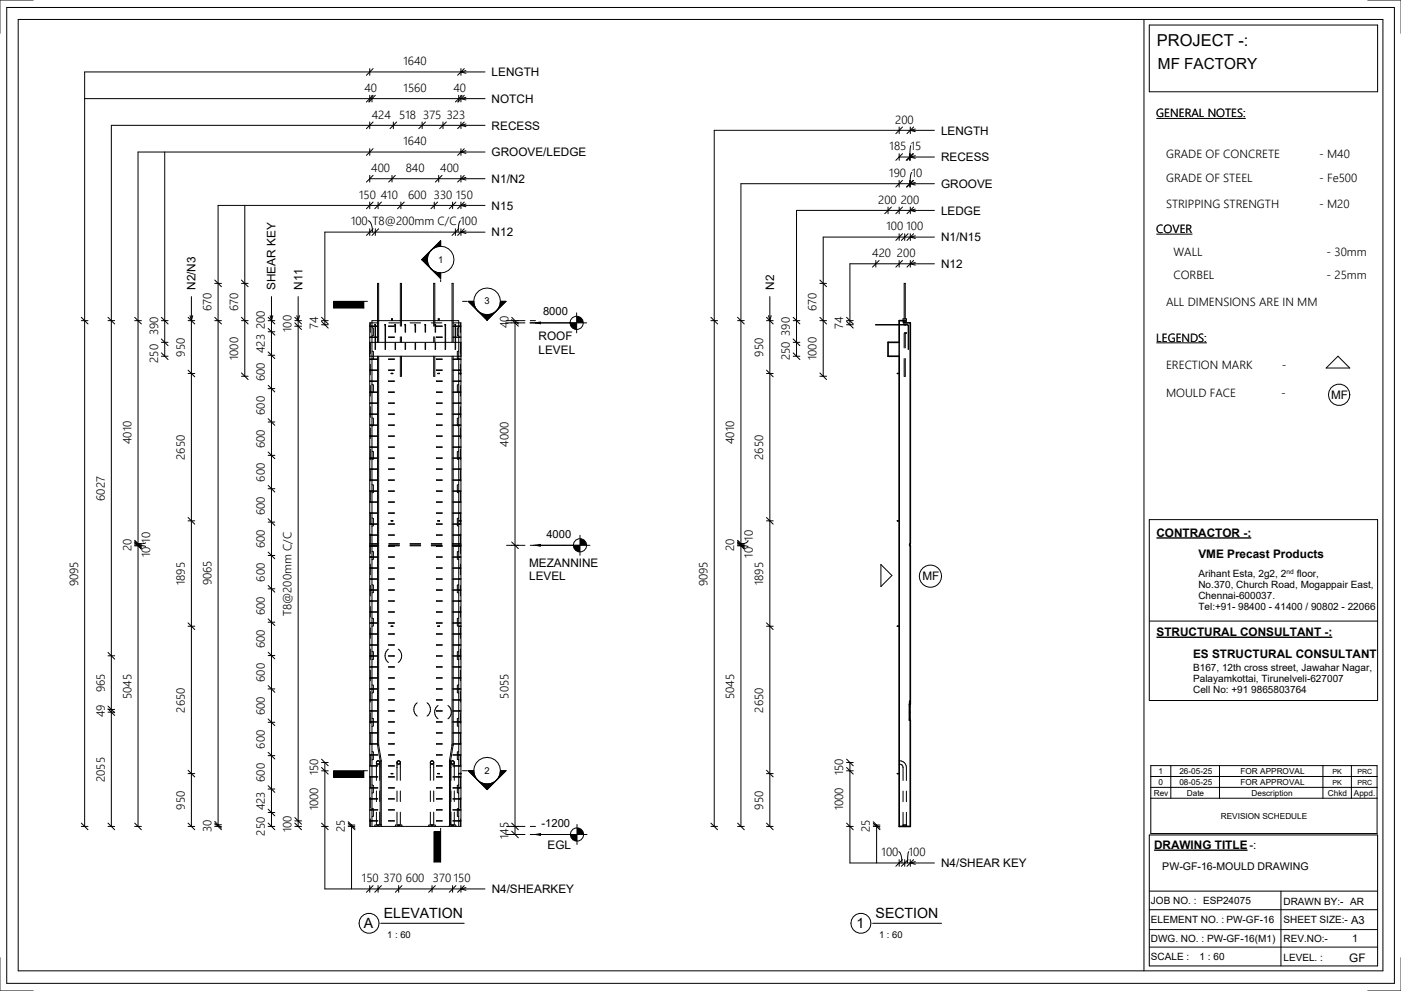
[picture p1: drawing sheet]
<svg xmlns="http://www.w3.org/2000/svg" width="420mm" height="297mm" viewBox="0 0 420 297" stroke-linecap="round" stroke-linejoin="round" font-family="sans-serif">
<g fill="#000">
<path d="M126.5 77.8l2.8-2.8-1 1.8-.2 1zM126.5 77.8h1.6l.2 1.1 1 1.8zM132.1 72.2v1.6l-2 .6-.8 .6zM129.3 80.7l.8 .6 2 .5v1.7zM160.5 96.8l1.5-.3v.6zM170.9 96.8h2v2a2 2 0 0 1-2-2zM172.9 94.8a2 2 0 0 1 2 2h-2zM100.1 231.1h9v2h-9zM140.4 231.1h1.6l.6 2 .6 .8zM146 235.1l2.1-.6 .8-.6-2.9 2.8zM143.2 233.9l1.8 1 1 .2v1.6zM150.1 231.1h1.6l-2.8 2.8 .6-.8z"/>
<path d="M130.1 249.4h2v9h-2z"/>
</g>
<g fill="none" stroke="#000" stroke-width=".3">
<path d="M110.9 20.6v2M110.9 28.6v2M110.9 36.6v2M111.5 28.6v2M111.9 28.6l-2 2M111.9 36.6l-2 2M111.9 20.6l-2 2M112.5 28.6l-2 2M117.9 36.6v2M118.9 36.6l-2 2M126.6 36.6v2M127.6 36.6l-2 2"/>
<path d="M132.8 36.6v2M133.8 36.6l-2 2M137.5 28.6v2M138.2 20.6v2M138.2 28.6v2M138.2 36.6v2M138.5 28.6l-2 2M139.2 28.6l-2 2M139.2 36.6l-2 2M139.2 20.6l-2 2M139.7 21.2l-1.5 .4 1.5 .4M139.7 29.2l-1.5 .4 1.5 .4"/>
<path d="M139.7 37.2l-1.5 .4 1.5 .4M145.4 21.6h-120v226.2M145.4 37.6h-112v210.2M145.4 29.6h-120M269.6 39.1h-55.4v57M49.4 45.6v61.2M110.9 44.6v2M110.9 52.6v2M111.9 52.6l-2 2M111.9 44.6l-2 2M117.5 52.6v2M118.5 52.6l-2 2"/>
<path d="M131.5 52.6v2M132.5 52.6l-2 2M138.2 44.6v2M138.2 52.6v2M139.2 52.6l-2 2M139.2 44.6l-2 2M139.7 45.2l-1.5 .4 1.5 .4M139.7 53.2l-1.5 .4 1.5 .4M145.4 45.6h-104v202.2M145.4 53.6h-34.5M269.6 55.1h-47.4v41M73.4 61.6v51.2"/>
<path d="M110.4 66.2a3.3 3.3 0 0 1 1.3 3.4M110.9 60.6v2M110.9 68.6v2M111.9 68.6l-2 2M111.9 60.6l-2 2M112.5 68.6v2M113.4 60.6v2M113.5 68.6l-2 2M114.4 60.6l-2 2M120.2 60.6v2M121.2 60.6l-2 2M126.5 77.8l5.6 5.7v-1.7"/>
<path d="M126.5 77.8h1.6M128.1 77.8a4 4 0 0 0 4 4M130.2 60.6v2M131.2 60.6l-2 2M132.1 73.8a4 4 0 0 1 4 4 4 4 0 0 1-4 4M132.1 73.8a4 4 0 0 0-4 4 4 4 0 0 0 4 4M132.1 73.8a4 4 0 0 0-4 4M132.1 73.8v-1.6l-5.6 5.6M135.7 60.6v2M136.5 68.6v2M136.7 60.6l-2 2M137.5 68.6l-2 2"/>
<path d="M138.1 66.2l-.5 1-.2 2.4M138.2 60.6v2M138.2 68.6v2M139.2 68.6l-2 2M139.2 60.6l-2 2M139.7 61.2l-1.5 .4 1.5 .4M139.7 69.2l-1.5 .4 1.5 .4M145.4 61.6h-80v186.2M145.4 69.6h-48v27.8M262.6 79.1h-7.8v17M266.3 63.1h-27.5v33M269.6 71.1h-22.8v13.9"/>
<path d="M24.4 96.1h2M24.4 95.1l2 2M32.4 96.1h2M32.4 95.1l2 2M40.4 96.1h2M40.4 95.1l2 2M48.4 96.1h2M48.4 95.1l2 2M56.4 96.1h2M56.4 95.1l2 2M57 94.6l.4 1.5 .4-1.5M57.4 88.9v158.9"/>
<path d="M64.4 96.1h2M64.4 85h2M64.4 84l2 2M64.4 95.1l2 2M72.4 96.1h2M72.4 85h2M72.4 84l2 2M72.4 95.1l2 2M80.4 96.1h2M80.4 95.1l2 2M80.4 98.5l2 2M80.4 99.5h2"/>
<path d="M81 94.6l.4 1.5 .4-1.5M81.4 88.9v158.9M88.4 96.1h2M88.4 95.1l2 2M88.4 96.8l2 2M88.4 97.8h2M89 94.6l.4 1.5 .4-1.5M89.4 88.9v158.9M96.4 96.1h2M96.4 95.1l2 2M96.4 96.4l2 2M96.4 97.4h2"/>
<path d="M111 96.8v2.9M111.5 98.2l.5 .2v2.1l-.5 .2M112.5 97.4v.3M112.5 97.9v3.1M112.5 97.3v.1M112.5 97.3h.1M112.6 97.4h.1M112.6 97.3h.1M112.6 97.3v.1M112.6 97.4v.3M112.6 97.9v3.1M113.2 97.7v-12.7h.3v12.7"/>
<path d="M113.2 97.9v3.1M113.3 97.7l-2.4 .1 2.4 .1M113.4 96.8h-2.5v151h27.3v-151h-2.5M113.5 97.9v3.1M115.6 97.4h.1M115.5 97.4v.3M115.5 97.9v3.1M115.5 97.3v.1M115.5 97.3h.1M115.6 97.3h.1M115.6 97.3v.1M115.6 97.4v.3"/>
<path d="M115.6 97.9v3.1M116.5 97.7h1.7l-1.7 .2M116.6 96.8h3.2M117.4 96.1v-.5h.3v.5M117.4 95.7h.3M118.5 97.4v2.2M118.5 97.3v.1M118.5 97.3h.1M118.6 97.4h.1M118.6 97.3h.1M118.6 97.3v.1M118.6 97.4v2.2"/>
<path d="M120 97.8v-12.8h.4v12.8M121.5 97.3v2.3M121.5 97.3h.1M121.6 97.4h.1M121.6 97.3h.1M121.6 97.3v.1M121.6 97.4v2.2M122.9 96.8h3.2M124.6 97.4h.1M124.5 97.4v2.2M124.5 97.3v.1M124.5 97.3h.1"/>
<path d="M124.6 97.3h.1M124.6 97.3v.1M124.6 97.4v2.2M127.5 97.4v2.2M127.5 97.3v.1M127.5 97.3h.1M127.6 97.4h.1M127.6 97.3h.1M127.6 97.3v.1M127.6 97.4v2.2M129.3 96.8h3.2M130 97.8v-12.8h.4v12.8"/>
<path d="M130.6 97.4h.1M130.5 97.4v2.2M130.5 97.3v.1M130.5 97.3h.1M130.6 97.3h.1M130.6 97.3v.1M130.6 97.4v2.2M131.4 95.7h.3M131.4 96.1v-.5h.3v.5M132.1 83.8v.6M132.6 97.7h-1.7l1.7 .2M133.5 97.4v.3"/>
<path d="M133.5 97.9v3.1M133.5 97.3v.1M133.5 97.3h.1M133.6 97.4h.1M133.6 97.3h.1M133.6 97.3v.1M133.6 97.4v.3M133.6 97.9v3.1M135.5 97.7v-12.7h.4v12.7M135.5 97.9v3.1M135.8 97.7l2.4 .1-2.4 .1M135.9 97.9v3.1"/>
<path d="M136.6 97.4h.1M136.5 97.4v.3M136.5 97.9v3.1M136.5 97.3v.1M136.5 97.3h.1M136.6 97.3h.1M136.6 97.3v.1M136.6 97.4v.3M136.6 97.9v3.1M137.5 98.2l-.4 .2v2.1l.4 .2M138 96.8v2.9M151.9 96.8h5.5"/>
<path d="M151.9 96.1h5.5M153.4 95.1l2 2M153.4 95.8l2 2M154.4 96.1v154.1M158.9 96.8h17M159 96.1h1.5M160.5 96.8l1.5-.3v.6zM172.9 93.8v6M262.6 97.3h9.6l.2 .4v7l-.2-7.2zM270.8 96.1v-.5h.9l.1 1.2M271.1 96.2l.2 .2 .2-.2M271.1 96.1l.2-.2 .2 .2"/>
<path d="M271.1 96.1v.1M271.1 95.6v-10.6h.3v10.6M271.1 96v.3M271.1 97.2v.1M271.1 97.4v.2M271.1 99.9v4.4M271.3 99.7h.5v.2h-.5zM271.4 96v.3M271.4 97.2v.1M271.4 97.4v.2M271.4 99.9v4.4M271.5 96.1v.1"/>
<path d="M48.4 102.6h2M48.4 106.8h2M48.4 101.6l2 2M48.4 105.8l2 2M56.4 112h2M56.4 111l2 2M72.4 112.8h2M72.4 111.8l2 2M80.4 105.5l2 2M80.4 106.5h2M80.4 115.5l2 2M80.4 116.5h2"/>
<path d="M110.9 102.6h27.3M110.9 106.8h27.3M111 102.8v3.2M111 109.2v3.2M111 115.6v3.2M111.5 105.3l.5 .1v2.2l-.5 .2M111.5 115.3l.5 .1v2.2l-.5 .2M112.5 104.5v.2l.1-.2M112.5 101.2v3.1M112.6 101.2v3.1M113.2 101.2v1.4M113.2 106.8v.8"/>
<path d="M113.2 107.7v3.2M113.2 111v3.2M113.2 114.3v3.2M113.2 117.6v3.2M113.3 101l-2.4 .1 2.4 .1M113.3 107.6l-2.4 .1h2.4M113.3 110.9l-2.4 .1h2.4M113.3 114.2l-2.4 .1h2.4M113.3 117.5l-2.4 .1h2.4M113.5 101.2v1.4M113.5 106.8v.8M113.5 107.7v3.2"/>
<path d="M113.5 111v3.2M113.5 114.3v3.2M113.5 117.6v3.2M115.5 104.5v.2l.1-.2M115.5 101.2v3.1M115.6 101.2v3.1M116.5 101h1.7l-1.7 .2M116.5 107.6h1.7l-1.7 .1M116.5 110.9h1.7l-1.7 .1M116.5 114.2h1.7l-1.7 .1M116.5 117.5h1.7l-1.7 .1M117.3 111.9h.5z"/>
<path d="M118.5 102.8v1.9l.1-1.9M120 101v1.6M120 106.8v6h.4v-6M120.4 101v1.6M121.5 102.8v1.9l.1-1.9M124.5 102.8v1.9l.1-1.9M127.5 102.8v1.9l.1-1.9M130 101v1.6M130 106.8v6h.4v-6M130.4 101v1.6M130.5 102.8v1.9l.1-1.9M131.3 111.9h.5z"/>
<path d="M131.3 111.9v.1M132.6 101h-1.7l1.7 .2M132.6 107.6h-1.7l1.7 .1M132.6 110.9h-1.7l1.7 .1M132.6 114.2h-1.7l1.7 .1M132.6 117.5h-1.7l1.7 .1M133.5 104.5v.2l.1-.2M133.5 101.2v3.1M133.6 101.2v3.1M135.5 101.2v1.4M135.5 106.8v.8M135.5 107.7v3.2"/>
<path d="M135.5 111v.9M135.5 112v2.2M135.5 114.3v3.2M135.5 117.6v3.2M135.8 101l2.4 .1-2.4 .1M135.8 107.6l2.4 .1h-2.4M135.8 110.9l2.4 .1h-2.4M135.8 114.2l2.4 .1h-2.4M135.8 117.5l2.4 .1h-2.4M135.9 101.2v1.4M135.9 106.8v.8M135.9 107.7v3.2"/>
<path d="M135.9 111v.9M135.9 112v2.2M135.9 114.3v3.2M135.9 117.6v3.2M136.5 104.5v.2l.1-.2M136.5 101.2v3.1M136.6 101.2v3.1M137.5 105.3l-.4 .1v2.2l.4 .2M137.5 115.3l-.4 .1v2.2l.4 .2M137.5 112h.7M137.5 111.9h.7M138 102.8v3.2"/>
<path d="M138 109.2v3.2M138 115.6v3.2M138.1 111.9v.1M269.1 111.9v.1M269.6 102.6v4.2M269.6 111.9h-.6l.6 .1M271.1 112v.8h.3v-.7M271.1 107.5v4.4M271.4 107.5v4.3M271.4 111.9v.1M401.2 106.8l3.5 3.5h-7.1zM80.4 125.5l2 2"/>
<path d="M80.4 126.5h2M80.4 135.5l2 2M80.4 136.5h2M111 121.9v3.2M111 128.3v3.2M111 134.7v3.1M111.5 125.3l.5 .1v2.2l-.5 .2M111.5 135.3l.5 .1v2.2l-.5 .2M113.2 120.9v3.2M113.2 124.2v3.2M113.2 127.5v3.2M113.2 130.8v3.2"/>
<path d="M113.2 134.1v3.2M113.2 137.4v3.2M113.3 120.8l-2.4 .1h2.4M113.3 124.1l-2.4 .1h2.4M113.3 127.4l-2.4 .1h2.4M113.3 130.7h-2.4l2.4 .1M113.3 134h-2.4l2.4 .1M113.3 137.3h-2.4l2.4 .1M113.5 120.9v3.2M113.5 124.2v3.2M113.5 127.5v3.2M113.5 130.8v3.2"/>
<path d="M113.5 134.1v3.2M113.5 137.4v3.2M116.5 120.8h1.7l-1.7 .1M116.5 124.1h1.7l-1.7 .1M116.5 127.4h1.7l-1.7 .1M116.5 130.7h1.7l-1.7 .1M116.5 134h1.7l-1.7 .1M116.5 137.3h1.7l-1.7 .1M132.6 120.8h-1.7l1.7 .1M132.6 124.1h-1.7l1.7 .1M132.6 127.4h-1.7l1.7 .1M132.6 130.7h-1.7l1.7 .1"/>
<path d="M132.6 134h-1.7l1.7 .1M132.6 137.3h-1.7l1.7 .1M135.5 120.9v3.2M135.5 124.2v3.2M135.5 127.5v3.2M135.5 130.8v3.2M135.5 134.1v3.2M135.5 137.4v3.2M135.8 120.8l2.4 .1h-2.4M135.8 124.1l2.4 .1h-2.4M135.8 127.4l2.4 .1h-2.4M135.8 130.7h2.4l-2.4 .1"/>
<path d="M135.8 134h2.4l-2.4 .1M135.8 137.3h2.4l-2.4 .1M135.9 120.9v3.2M135.9 124.2v3.2M135.9 127.5v3.2M135.9 130.8v3.2M135.9 134.1v3.2M135.9 137.4v3.2M137.5 125.3l-.4 .1v2.2l.4 .2M137.5 135.3l-.4 .1v2.2l.4 .2M138 121.9v3.2M138 128.3v3.2"/>
<path d="M138 134.7v3.1M56.4 155.1l2 2M56.4 156.1h2M80.4 145.5l2 2M80.4 146.5h2M80.4 155.5l2 2M80.4 156.5h2M111 141v3.2M111 147.4v3.2M111 153.7v3.2M111.5 145.3l.5 .1v2.2l-.5 .2M111.5 155.3l.5 .1v2.2l-.5 .2"/>
<path d="M113.2 140.7v3.2M113.2 144v3.2M113.2 147.3v3.2M113.2 150.6v3.2M113.2 153.9v3.1M113.2 157.2v3.1M113.3 140.6h-2.4l2.4 .1M113.3 143.9h-2.4l2.4 .1M113.3 147.2h-2.4l2.4 .1M113.3 150.5h-2.4l2.4 .1M113.3 153.8h-2.4l2.4 .1M113.3 157l-2.4 .1 2.4 .1"/>
<path d="M113.5 140.7v3.2M113.5 144v3.2M113.5 147.3v3.2M113.5 150.6v3.2M113.5 153.9v3.1M113.5 157.2v3.1M116.5 140.6h1.7l-1.7 .1M116.5 143.9h1.7l-1.7 .1M116.5 147.2h1.7l-1.7 .1M116.5 150.5h1.7l-1.7 .1M116.5 153.8h1.7l-1.7 .1M116.5 157h1.7l-1.7 .2"/>
<path d="M117.3 156.1l.5 .1zM131.3 156.1l.5 .1zM131.3 156.1v.1M132.6 140.6h-1.7l1.7 .1M132.6 143.9h-1.7l1.7 .1M132.6 147.2h-1.7l1.7 .1M132.6 150.5h-1.7l1.7 .1M132.6 153.8h-1.7l1.7 .1M132.6 157h-1.7l1.7 .2M135.5 140.7v3.2M135.5 144v3.2M135.5 147.3v3.2"/>
<path d="M135.5 150.6v3.2M135.5 153.9v2.2M135.5 156.2v.8M135.5 157.2v3.1M135.8 140.6h2.4l-2.4 .1M135.8 143.9h2.4l-2.4 .1M135.8 147.2h2.4l-2.4 .1M135.8 150.5h2.4l-2.4 .1M135.8 153.8h2.4l-2.4 .1M135.8 157l2.4 .1-2.4 .1M135.9 140.7v3.2M135.9 144v3.2"/>
<path d="M135.9 147.3v3.2M135.9 150.6v3.2M135.9 153.9v2.2M135.9 156.2v.8M135.9 157.2v3.1M137.5 145.3l-.4 .1v2.2l.4 .2M137.5 155.3l-.4 .1v2.2l.4 .2M137.5 156.2h.7M137.5 156.1h.7M138 141v3.2M138 147.4v3.2M138 153.7v3.2"/>
<path d="M138.1 156.1v.1M269.1 156.1v.1M269.6 156.1h-.6l.6 .1M40.4 163.6h2M40.4 163h2M40.4 163.1h2M40.4 163.5h2M40.4 162l2 2M40.4 162.1l2 2M40.4 162.5l2 2M40.4 162.6l2 2M41.4 163.6l2.2 .2"/>
<path d="M43.6 162.7l-2.2 .4M80.4 165.5l2 2M80.4 166.5h2M80.4 175.5l2 2M80.4 176.5h2M111 160.1v2.9M111 163.6v2.3M111 169.1v3.2M111 175.5v3.2M111 163.6h2.4M111 163h2.4M111 163l-.1 .1h2.5"/>
<path d="M111.3 163.6l-.4 .1 2.4 .1M111.5 165.3l.5 .1v2.2l-.5 .2M111.5 175.3l.5 .1v2.2l-.5 .2M113.2 160.5v3.1M113.2 163.8v3.1M113.2 167.1v3.1M113.2 170.4v3.1M113.2 173.7v3.1M113.2 177v3.1M113.3 160.3l-2.4 .1 2.4 .1M113.3 166.9l-2.4 .1 2.4 .1M113.3 170.2l-2.4 .1 2.4 .1"/>
<path d="M113.3 173.5l-2.4 .1 2.4 .1M113.3 176.8l-2.4 .1 2.4 .1M113.4 163.5h-2.5l.1 .1M113.5 160.5v3.1M113.5 163.8v3.1M113.5 167.1v3.1M113.5 170.4v3.1M113.5 173.7v3.1M113.5 177v3.1M116.5 163.6h3.3M116.5 160.3h1.7l-1.7 .2M116.5 166.9h1.7l-1.7 .2"/>
<path d="M116.5 170.2h1.7l-1.7 .2M116.5 173.5h1.7l-1.7 .2M116.5 176.8h1.7l-1.7 .2M116.6 163h3.2M116.6 163.1h3.2M116.6 163.5h3.2M118.2 163.6l-1.7 .2M122.9 163.6h3.2M122.9 163h3.2M122.9 163.1h3.2M122.9 163.5h3.2M129.3 163h3.2"/>
<path d="M129.3 163.1h3.2M129.3 163.5h3.2M130.9 163.6l1.7 .2M132.6 163.6h-3.3M132.6 160.3h-1.7l1.7 .2M132.6 166.9h-1.7l1.7 .2M132.6 170.2h-1.7l1.7 .2M132.6 173.5h-1.7l1.7 .2M132.6 176.8h-1.7l1.7 .2M135.5 160.5v3.1M135.5 163.8v3.1M135.5 167.1v3.1"/>
<path d="M135.5 170.4v3.1M135.5 173.7v3.1M135.5 177v3.1M135.7 163.6h2.3M135.7 163h2.3M135.7 163.5h2.5l-.2 .1M135.8 160.3l2.4 .1-2.4 .1M135.8 166.9l2.4 .1-2.4 .1M135.8 170.2l2.4 .1-2.4 .1M135.8 173.5l2.4 .1-2.4 .1M135.8 176.8l2.4 .1-2.4 .1M135.9 160.5v3.1"/>
<path d="M135.9 163.8v3.1M135.9 167.1v3.1M135.9 170.4v3.1M135.9 173.7v3.1M135.9 177v3.1M137.5 165.3l-.4 .1v2.2l.4 .2M137.5 175.3l-.4 .1v2.2l.4 .2M137.8 163.6l.4 .1-2.4 .1M138 160.1v2.9M138 163.6v2.3M138 169.1v3.2M138 175.5v3.2"/>
<path d="M138 163l.2 .1h-2.5M151.9 163.5h5.5M153.4 162.5l2 2M159 163.5h1.5M264.1 169.2l3.3 3.3-3.3 3.3zM32.4 196.6h2M32.4 195.6l2 2M56.4 187.7h2M56.4 186.7l2 2M80.4 185.5l2 2M80.4 186.5h2M80.4 195.5l2 2"/>
<path d="M80.4 196.5h2M111 181.8v3.2M111 188.2v3.2M111 194.6v3.1M111.5 185.3l.5 .1v2.2l-.5 .2M111.5 195.3l.5 .2v2.1l-.5 .2M113.2 180.2v3.2M113.2 183.5v3.2M113.2 186.8v3.2M113.2 190.1v3.2M113.2 193.4v3.2M113.2 196.7v3.2"/>
<path d="M113.3 180.1l-2.4 .1h2.4M113.3 183.4l-2.4 .1h2.4M113.3 186.7l-2.4 .1h2.4M113.3 190l-2.4 .1h2.4M113.3 193.3l-2.4 .1h2.4M113.3 196.6l-2.4 .1h2.4M113.3 199.9l-2.4 .1h2.4M113.5 180.2v3.2M113.5 183.5v3.2M113.5 186.8v3.2M113.5 190.1v3.2M113.5 193.4v3.2"/>
<path d="M113.5 196.7v3.2M116.5 180.1h1.7l-1.7 .1M116.5 183.4h1.7l-1.7 .1M116.5 186.7h1.7l-1.7 .1M116.5 190h1.7l-1.7 .1M116.5 193.3h1.7l-1.7 .1M116.5 196.6h1.7l-1.7 .1M116.5 199.9h1.7l-1.7 .1M116.5 194.6a2.45 2.45 0 0 0 0 4M117.3 187.7l.5 .1zM119.4 194.6a2.45 2.45 0 0 1 0 4M131.3 187.7l.5 .1z"/>
<path d="M131.3 187.7v.1M132.6 180.1h-1.7l1.7 .1M132.6 183.4h-1.7l1.7 .1M132.6 186.7h-1.7l1.7 .1M132.6 190h-1.7l1.7 .1M132.6 193.3h-1.7l1.7 .1M132.6 196.6h-1.7l1.7 .1M132.6 199.9h-1.7l1.7 .1M135.5 180.2v3.2M135.5 183.5v3.2M135.5 186.8v.9M135.5 187.8v2.2"/>
<path d="M135.5 190.1v3.2M135.5 193.4v3.2M135.5 196.7v3.2M135.8 180.1l2.4 .1h-2.4M135.8 183.4l2.4 .1h-2.4M135.8 186.7l2.4 .1h-2.4M135.8 190l2.4 .1h-2.4M135.8 193.3l2.4 .1h-2.4M135.8 196.6l2.4 .1h-2.4M135.8 199.9l2.4 .1h-2.4M135.9 180.2v3.2M135.9 183.5v3.2"/>
<path d="M135.9 186.8v.9M135.9 187.8v2.2M135.9 190.1v3.2M135.9 193.4v3.2M135.9 196.7v3.2M137.5 185.3l-.4 .1v2.2l.4 .2M137.5 195.3l-.4 .2v2.1l.4 .2M137.5 187.8h.7M137.5 187.7h.7M138 181.8v3.2M138 188.2v3.2M138 194.6v3.1"/>
<path d="M138.1 187.7v.1M269.1 187.7v.1M269.6 187.7h-.6l.6 .1M32.4 213.5h2M32.4 211.7l2 2M32.4 212.7h2M32.4 212.5l2 2M80.4 206.5h2M80.4 205.5l2 2M80.4 215.5l2 2M80.4 216.5h2M111 200.9v3.2"/>
<path d="M111 207.3v3.2M111 213.7v3.1M111.5 205.3l.5 .2v2.1l-.5 .2M111.5 215.3l.5 .2v2.1l-.5 .2M113.2 200v3.2M113.2 203.3v3.2M113.2 206.6v3.2M113.2 209.9v3.2M113.2 213.2v3.2M113.2 216.5v3.2M113.2 219.8v3.2M113.3 203.2l-2.4 .1h2.4"/>
<path d="M113.3 206.5h-2.4l2.4 .1M113.3 209.8h-2.4l2.4 .1M113.3 213.1h-2.4l2.4 .1M113.3 216.4h-2.4l2.4 .1M113.3 219.7h-2.4l2.4 .1M113.5 200v3.2M113.5 203.3v3.2M113.5 206.6v3.2M113.5 209.9v3.2M113.5 213.2v3.2M113.5 216.5v3.2M113.5 219.8v3.2"/>
<path d="M116.5 203.2h1.7l-1.7 .1M116.5 206.5h1.7l-1.7 .1M116.5 209.8h1.7l-1.7 .1M116.5 213.1h1.7l-1.7 .1M116.5 216.4h1.7l-1.7 .1M116.5 219.7h1.7l-1.7 .1M125.1 210.7a2.45 2.45 0 0 0 0 4M128 210.7a2.45 2.45 0 0 1 0 4M131.3 211.5a2.45 2.45 0 0 0 0 4M132.6 203.2h-1.7l1.7 .1M132.6 206.5h-1.7l1.7 .1M132.6 209.8h-1.7l1.7 .1"/>
<path d="M132.6 213.1h-1.7l1.7 .1M132.6 216.4h-1.7l1.7 .1M132.6 219.7h-1.7l1.7 .1M134.3 211.5a2.45 2.45 0 0 1 0 4M135.5 200v3.2M135.5 203.3v3.2M135.5 206.6v3.2M135.5 209.9v3.2M135.5 213.2v3.2M135.5 216.5v3.2M135.5 219.8v3.2M135.8 203.2l2.4 .1h-2.4"/>
<path d="M135.8 206.5h2.4l-2.4 .1M135.8 209.8h2.4l-2.4 .1M135.8 213.1h2.4l-2.4 .1M135.8 216.4h2.4l-2.4 .1M135.8 219.7h2.4l-2.4 .1M135.9 200v3.2M135.9 203.3v3.2M135.9 206.6v3.2M135.9 209.9v3.2M135.9 213.2v3.2M135.9 216.5v3.2M135.9 219.8v3.2"/>
<path d="M137.5 205.3l-.4 .2v2.1l.4 .2M137.5 215.3l-.4 .2v2.1l.4 .2M138 200.9v3.2M138 207.3v3.2M138 213.7v3.1M272.7 215.2h.2M272.7 211.9h.2M272.7 213.5h.2M272.7 215.6v.3M272.9 211.1v2.4M272.9 213.5v2.4M272.9 210.2h-.2v1.2"/>
<path d="M56.4 230.9l2 2M56.4 231.9h2M80.4 225.5l2 2M80.4 226.5h2M80.4 235.5l2 2M80.4 236.5h2M96.4 227.6l2 2M96.4 228.6h2M96.4 230.1l2 2M96.4 231.1h2M97.4 228.6v37.9h48M109.1 231.1v2h-9v-2h10.1"/>
<path d="M111 220v3.2M111 226.4v3.2M111 232.7v3.2M111 239.1v3.2M111.5 225.3l.5 .2v2.1l-.5 .2M111.5 235.3l.5 .2v2.1l-.5 .2M112.9 228.6v5.3M112.9 237.1v3.2M112.9 228.3a.5 .5 0 0 0 .5 .8M112.9 228.3h.1M113.2 223.1l.5 3.2M113.3 223h-2.4l2.4 .1"/>
<path d="M113.3 226.3h-2.4l2.4 .1M113.3 229.5l-2.4 .1 2.4 .1M113.3 232.8l-2.4 .1 2.4 .1M113.3 236.1l-2.4 .1 2.4 .1M113.3 239.4l-2.4 .1 2.4 .1M113.4 228.1l-.5 .2M113.4 228.1a.5 .5 0 0 0-.5 .5 .5 .5 0 0 0 .5 .5M113.4 228.1l.5 .5M113.4 228.1a.5 .5 0 0 1 .5 .5 .5 .5 0 0 1-.5 .5M113.5 223.3h.1M113.5 223.1v.2M113.5 223.3l.5 3"/>
<path d="M113.7 226.4l.3 3.1M113.9 228.6l-.5 .5M113.9 228.6v5.3M113.9 237.1v3.2M114 229.7v3.1M114 233v3.1M114 236.3v3.1M114 239.6v3.1M114 226.4l.3 3.1M114.3 229.7v3.1M114.3 233v3.1M114.3 236.3v3.1"/>
<path d="M114.3 239.6v3.1M116.5 223h1.7l-1.7 .1M116.5 226.3h1.7l-1.7 .1M116.5 229.5h1.7l-1.7 .2M116.5 232.8h1.7l-1.7 .2M116.5 236.1h1.7l-1.7 .2M116.5 239.4h1.7l-1.7 .2M117.3 231.9l.5 .1zM119 228.6v5.3M119 237.1v3.2M119.1 228.3a.5 .5 0 0 0 .4 .8M119.1 228.3h.1"/>
<path d="M119.5 228.1l-.4 .2M119.5 228.1a.5 .5 0 0 0-.5 .5 .5 .5 0 0 0 .5 .5M119.5 228.1l.5 .5M119.5 228.1a.5 .5 0 0 1 .5 .5 .5 .5 0 0 1-.5 .5M120 228.6l-.5 .5M120 228.6v5.3M120 237.1v3.2M129 228.6v5.3M129 237.1v3.2M129.1 228.3a.5 .5 0 0 0 .4 .8M129.1 228.3h.1M129.5 228.1l-.4 .2"/>
<path d="M129.5 228.1a.5 .5 0 0 0-.5 .5 .5 .5 0 0 0 .5 .5M129.5 228.1l.5 .5M129.5 228.1a.5 .5 0 0 1 .5 .4 .5 .5 0 0 1-.2 .5M129.8 229l-.3 .1M130 228.6l-.5 .5M130 228.6v5.3M130 237.1v3.2M131.3 231.9l.5 .1zM131.3 231.9v.1M132.6 223h-1.7l1.7 .1M132.6 226.3h-1.7l1.7 .1M132.6 229.5h-1.7l1.7 .2"/>
<path d="M132.6 232.8h-1.7l1.7 .2M132.6 236.1h-1.7l1.7 .2M132.6 239.4h-1.7l1.7 .2M134.8 229.7v3.1M134.8 233v3.1M134.8 236.3v3.1M134.8 239.6v3.1M135 226.4l-.2 3.1M135.1 229.7v2M135.1 231.9v.1M135.1 232.1v.7M135.1 233v3.1"/>
<path d="M135.1 236.3v3.1M135.1 239.6v3.1M135.2 228.6v5.3M135.2 237.1v3.2M135.3 228.3a.5 .5 0 0 0 .4 .8M135.3 228.3h.1M135.4 226.4l-.3 3.1M135.5 223.3l-.4 3M135.5 223.3h.1M135.5 223.1v.2M135.7 228.1l-.4 .2M135.7 228.1a.5 .5 0 0 0-.5 .5 .5 .5 0 0 0 .5 .5"/>
<path d="M135.7 228.1l.5 .5M135.7 228.1a.5 .5 0 0 1 .5 .5 .5 .5 0 0 1-.5 .5M135.8 223h2.4l-2.4 .1M135.8 226.3h2.4l-2.4 .1M135.8 229.5l2.4 .1-2.4 .1M135.8 232.8l2.4 .1-2.4 .1M135.8 236.1l2.4 .1-2.4 .1M135.8 239.4l2.4 .1-2.4 .1M135.9 223.1l-.5 3.2M136.2 228.6l-.5 .5M136.2 228.6v5.3M136.2 237.1v3.2"/>
<path d="M137.5 225.3l-.4 .2v2.1l.4 .2M137.5 235.3l-.4 .2v2.1l.4 .2M137.5 232h.7M137.5 231.8h.7M138 220v3.2M138 226.4v3.2M138 232.7v3.2M138 239.1v3.2M138.1 231.8v.2M138.7 231.1h1.3M142 231.1a4 4 0 0 1 4-4 4 4 0 0 1 4.1 4M142 231.1a4 4 0 0 0 4 4 4 4 0 0 0 4.1-4"/>
<path d="M142 231.1a4 4 0 0 0 4 4M142 231.1h-1.6l5.6 5.6M146 235.1v1.6M150.1 231.1a4 4 0 0 1-4.1 4M150.1 231.1h1.6l-5.7 5.6M269.1 231.9v.1M269.6 231.9h-.6l.6 .1M269.6 228.1h.2a2 2 0 0 1 2 2v3.9M269.6 229.1h.2a1 1 0 0 1 1 1v3.9M270.8 237.2v3.2M271.8 237.2v3.2M24.4 247.8h2"/>
<path d="M24.4 246.8l2 2M32.4 247.8h2M32.4 246.8l2 2M40.4 247.8h2M40.4 246.8l2 2M56.4 247.8h2M56.4 246.8l2 2M64.4 247.3h2M64.4 247.8h2M64.4 246.3l2 2M64.4 246.8l2 2M80.4 247.8h2"/>
<path d="M80.4 242.6l2 2M80.4 243.6h2M80.4 246.8l2 2M88.4 247.8h2M88.4 245.1l2 2M88.4 246.1h2M88.4 246.8l2 2M96.4 247.8h2M96.4 246.8l2 2M104.4 247.3h2M104.4 247.8h2M104.4 246.3l2 2"/>
<path d="M104.4 246.8l2 2M105.4 247.3v19.2M111 245.5v2.3M111.5 247.8v-151.7h26v151.7M111.5 242.3l.5 .2v2.2l-.5 .1M112.9 243.5v3.8M113.2 247.3v.1M113.2 247.3h-.7l-.2 .5M113.2 247.4h.1M113.3 242.7l-2.4 .1 2.4 .1M113.3 246l-2.4 .1 2.4 .1M113.3 247.4h.1"/>
<path d="M113.4 247.4l.9-.1 .2 .5M113.9 243.5v3.8M114 246.2v1.1h.3v-1.1M114 242.9v3.1M114.3 242.9v3.1M116.5 242.7h1.7l-1.7 .2M116.5 246h1.7l-1.7 .2M119 243.5v3.8M119.5 247.4l-.9-.1-.1 .5M119.6 247.4h-.1M119.7 247.4h-.1M119.7 247.3h.8l.1 .5"/>
<path d="M119.7 247.3v.1M120 243.5v3.8M129 243.5v3.8M129.4 247.4l-.8-.1-.1 .5M129.4 247.4h.1M129.6 247.4h-.1M129.6 247.4l.9-.1 .1 .5M129.6 247.4h.1M130 243.5v3.8M132.1 248.3v10.1h-2v-9h2M132.6 242.7h-1.7l1.7 .2M132.6 246h-1.7l1.7 .2"/>
<path d="M134.8 246.2v1.1h.3v-1.1M134.8 242.9v3.1M135.1 242.9v3.1M135.2 243.5v3.8M135.5 247.3h-.7l-.2 .5M135.5 247.3l.1 .1M135.6 247.4h.1M135.7 247.4h.1M135.7 247.4l.9-.1 .2 .5M135.8 242.7l2.4 .1-2.4 .1M135.8 246l2.4 .1-2.4 .1M136.2 243.5v3.8"/>
<path d="M137.5 242.3l-.4 .2v2.2l.4 .1M138 245.5v2.3M151.9 247.8h5.5M151.9 250.2h5.5M153.4 246.8l2 2M153.4 249.2l2 2M159 247.8h1.5M159 250.2h1.5M254.8 247.8v10.9h14.8M262.8 247.8v10.9M270.6 247.8l.2-.5h.9l.2 .5M270.8 243.5v3.9"/>
<path d="M271.8 243.5v3.9M110.9 265.5v2M111.9 265.5l-2 2M113.4 265.5v2M114.4 265.5l-2 2M119.5 265.5v2M120.5 265.5l-2 2M129.5 265.5v2M130.5 265.5l-2 2M135.7 265.5v2M136.7 265.5l-2 2M138.2 265.5v2"/>
<path d="M139.2 265.5l-2 2M139.7 266.1l-1.5 .4 1.5 .4"/>
<circle cx="172.9" cy="96.8" r="2"/>
<circle cx="401.5" cy="118.4" r="3.2"/>
<circle cx="279" cy="172.7" r="3.3"/>
</g>
<path d="M269.6 96.1h1.2l.1 .7h2v66.2l-.1 .1 .1 .5v47.5h-.2v4.8h.2v31.9h-3.3v-141h-3.3v-4.2h3.3z" fill="none" stroke="#000" stroke-width=".5"/>
<path d="M162.8 91.4h7.4v3.8h-7.4z" fill="#fff"/>
<g fill="none" stroke="#000" stroke-width=".3">
<path d="M159.9 163.5h17M160.5 163.5l1.5-.3v.5zM173.9 160.5v6"/>
<circle cx="173.9" cy="163.5" r="2"/>
</g>
<path d="M160.5 163.5l1.5-.3v.5zM171.9 163.5h2v2a2 2 0 0 1-2-2zM173.9 161.5a2 2 0 0 1 2 2h-2z" fill="#000"/>
<path d="M163.8 158.1h7.4v3.8h-7.4z" fill="#fff"/>
<g fill="none" stroke="#000" stroke-width=".3">
<path d="M159 250.2h17M160.5 250.2l1.5-.3v.5zM173 247.2v6"/>
<circle cx="173" cy="250.2" r="2"/>
</g>
<path d="M160.5 250.2l1.5-.3v.5zM171 250.2h2v2a2 2 0 0 1-2-2zM173 248.2a2 2 0 0 1 2 2h-2z" fill="#000"/>
<path d="M162.4 244.8h8.5v3.8h-8.5z" fill="#fff"/>
<path d="M100.1 90.3h9v2h-9zM140.4 90.3h1.6l.6 2 .6 .9zM146 94.3l2.1-.5 .8-.6-2.9 2.8zM143.2 93.2l1.8 1 1 .1v1.7zM150.1 90.3h1.6l-2.8 2.9 .6-.9z" fill="#000"/>
<g fill="none" stroke="#000" stroke-width=".3">
<path d="M2 2.2h416.1v292.6h-416.1zM5.5 5.8h409.2v285.3h-409.2zM10 0h-10v10M343 5.8v285.3M344.6 7.5h68.5v20h-68.5zM410.1 0h10v10M269.6 38.1v2M269.6 39.1h10.6M270.6 38.1l-2 2M272.9 38.1v2M273.9 38.1l-2 2M274.4 38.7l-1.5 .4 1.5 .4"/>
<path d="M269.6 46.1v2M269.6 54.1v2M269.6 55.1h10.6M269.6 47.1h10.6M270.6 54.1l-2 2M270.6 46.1l-2 2M272.7 46.1v2M272.8 54.1v2M272.9 46.1v2M272.9 54.1v2M273.1 43.7l-.3 3.4M273.4 51.7l-.4 1-.1 2.4"/>
<path d="M273.7 46.1l-2 2M273.8 54.1l-2 2M273.9 54.1l-2 2M273.9 46.1l-2 2M274.4 54.7l-1.5 .4 1.5 .4M274.4 46.7l-1.5 .4 1.5 .4M262.6 79.1h17.6M262.6 78.1v2M263.6 78.1l-2 2M266.3 63.1h6.6M266.3 62.1v2M267.3 62.1l-2 2"/>
<path d="M269.6 62.1v2M269.6 70.1v2M269.6 78.1v2M269.6 71.1h10.6M270.6 78.1l-2 2M270.6 70.1l-2 2M270.6 62.1l-2 2M271.3 70.1v2M272.3 70.1l-2 2M272.9 63.1l1.5 .4M272.9 63.1h7.3M272.9 62.1v2"/>
<path d="M272.9 70.1v2M272.9 78.1v2M273.9 78.1l-2 2M273.9 70.1l-2 2M273.9 62.1l-2 2M274.4 62.7l-1.5 .4M274.4 70.7l-1.5 .4 1.5 .4M274.4 78.7l-1.5 .4 1.5 .4M109.1 90.3v2h-9v-2h10.1M138.7 90.3h1.3M142 90.3a4 4 0 0 1 4-4 4 4 0 0 1 4.1 4M142 90.3a4 4 0 0 0 4 4 4 4 0 0 0 4.1-4"/>
<path d="M142 90.3a4 4 0 0 0 4 4M142 90.3h-1.6l5.6 5.7M146 94.3v1.7M150.1 90.3a4 4 0 0 1-4.1 4M150.1 90.3h1.6l-5.7 5.7M213.2 96.1h2M213.2 95.1l2 2M214.2 96.1v151.7M221.2 96.1h2M221.2 95.1l2 2M222.2 96.1v151.7M229.8 96.1h2"/>
<path d="M229.8 95.1l2 2M230.4 94.6l.4 1.5 .4-1.5M230.8 88.9v158.9M237.8 96.1h2M237.8 95.1l2 2M238.8 96.1v10.7M245.8 96.1h2M245.8 95.1l2 2M245.8 84l2 2M245.8 85h2M246.8 85v27.8M253.8 96.4l2 2"/>
<path d="M253.8 97.4h2M253.8 95.1l2 2M253.8 96.1h2M254.8 96.1v1.3M229.8 111l2 2M229.8 112h2M237.8 105.8l2 2M237.8 106.8h2M237.8 101.6l2 2M237.8 102.6h2M245.8 111.8l2 2M245.8 112.8h2"/>
<path d="M229.8 155.1l2 2M229.8 156.1h2M344.6 155.8h68.5v54.2h-68.5zM221.2 162.6l2 2M221.2 163.6h2M221.2 162.5l2 2M221.2 163.5h2M221.2 162.1l2 2M221.2 163.1h2M221.2 162l2 2M221.2 163h2M222.2 163.6l2.1 .3"/>
<path d="M224.3 162.1a1.76 1.76 0 0 1-2.1 1M229.8 186.7l2 2M229.8 187.7h2M344.6 186.2h68.5M229.8 230.9l2 2M229.8 231.9h2M253.8 227.6l2 2M253.8 228.6h2M253.8 230.1l2 2M253.8 231.1h2M254.8 228.6v19.2M213.2 247.8h2"/>
<path d="M213.2 246.8l2 2M221.2 247.8h2M221.2 246.8l2 2M229.8 247.8h2M229.8 246.8l2 2M253.8 247.8h2M253.8 246.8l2 2M261.8 246.3l2 2M261.8 247.3h2M261.8 246.8l1 1M261.8 247.8h2M262.8 247.3v.5"/>
<path d="M262.8 247.8l1 1M269.5 255.3a3.8 3.8 0 0 1 .9 3.4M269.6 258.7h10.6M269.6 257.7v2M270.6 257.7l-2 2M271.3 257.7v2M272.3 257.7l-2 2M272.5 255.3l-.3 1-.1 2.4M272.9 257.7v2M273.9 257.7l-2 2M274.4 258.3l-1.5 .4 1.5 .4M344.6 250.3h68.5v39.3h-68.5z"/>
<path d="M344.6 272.7h68.5M344.6 267.2h68.5M344.6 278.7h68.5M384.1 267.2v22.4M0 287.1v10h10M344.6 283.9h68.5M420.1 287.1v10h-10"/>
</g>
<g fill="#fff">
<path d="M346.9 9.5h27.5v5.4h-27.5z"/>
<path d="M405.1 273.8h4.1v3.9h-4.1z"/>
<path d="M346.8 187.4h51.8v4.1h-51.8z"/>
<path d="M357.7 193.9h54.2v4.1h-54.2z"/>
<path d="M346 251.2h27.6v4.2h-27.6z"/>
<path d="M373.6 251.2h1v4.2h-1z"/>
<path d="M374.6 251.2h2.2v4.2h-2.2z"/>
<path d="M346.8 157.6h27.9v4.1h-27.9z"/>
<path d="M359.3 164.1h37.3v4.1h-37.3z"/>
<path d="M359.7 285.1h7.5v3.3h-7.5z"/>
<path d="M405.5 279.4h1.7v3.7h-1.7z"/>
<path d="M367.7 274.1h14.3v3.3h-14.3z"/>
<path d="M347.2 16.6h29.6v5.1h-29.6z"/>
<path d="M348.5 258h44.2v3.6h-44.2z"/>
<path d="M361.9 279.8h20.4v3.3h-20.4z"/>
<path d="M404.8 268.8h4.1v3.3h-4.1z"/>
<path d="M360.7 268.5h14.3v3.3h-14.3z"/>
</g>
<path d="M346.8 161.3h28.4M346.8 191h52.7M346 254.9h28.1" fill="none" stroke="#000" stroke-width=".41"/>
<g fill="none" stroke="#000" stroke-width=".3">
<path d="M346.7 35.5h26.8M346.7 70.2h10.8M346.7 102.8h15.2M345 229.5h67.9v20.4h-67.9zM345 232.8h67.9M345 236h67.9M345 239.3h67.9M351.1 229.5v9.8M365.7 229.5v9.8M396.7 229.5v9.8M405.2 229.5v9.8M114.2 276.8h25"/>
<path d="M261.6 276.8h20.7"/>
<circle cx="110.7" cy="276.8" r="3"/>
<circle cx="258.1" cy="276.8" r="3"/>
</g>
<text font-size="4.9" x="346.9" y="13.9">PROJECT -:</text>
<text font-size="4.6" x="347.2" y="20.7">MF FACTORY</text>
<g font-size="4.2">
<text x="115.1" y="275.1">ELEVATION</text>
<text x="262.5" y="275.1">SECTION</text>
<text x="109.1" y="278.3">A</text>
<text x="256.8" y="278.3">1</text>
</g>
<g font-size="3.5">
<text x="121" y="19.6">1640</text>
<text x="147.4" y="22.8">LENGTH</text>
<text x="109.3" y="27.6">40</text>
<text x="121" y="27.6">1560</text>
<text x="135.9" y="27.6">40</text>
<text x="111.5" y="35.6">424</text>
<text x="119.7" y="35.6">518</text>
<text x="126.9" y="35.6">375</text>
<text x="133.9" y="35.6">323</text>
<text x="147.4" y="30.8">NOTCH</text>
<text x="346.7" y="35.2">GENERAL NOTES:</text>
<text x="147.4" y="38.8">RECESS</text>
<text x="268.4" y="37.1">200</text>
<text x="282.2" y="40.3">LENGTH</text>
<text x="121" y="43.6">1640</text>
<text x="147.4" y="46.8">GROOVE/LEDGE</text>
<text x="266.7" y="45.1">185</text>
<text x="273.1" y="45.1">15</text>
<text x="349.6" y="47.3">GRADE OF CONCRETE</text>
<text x="395.5" y="47.3">- M40</text>
<text x="111.3" y="51.6">400</text>
<text x="121.7" y="51.6">840</text>
<text x="132" y="51.6">400</text>
<text x="266.6" y="53.1">190</text>
<text x="273.4" y="53.1">10</text>
<text x="282.2" y="48.3">RECESS</text>
<text x="107.7" y="59.6">150</text>
<text x="114.2" y="59.6">410</text>
<text x="122.3" y="59.6">600</text>
<text x="130.1" y="59.6">330</text>
<text x="136.7" y="59.6">150</text>
<text x="147.4" y="54.8">N1/N2</text>
<text x="282.2" y="56.3">GROOVE</text>
<text x="349.6" y="54.6">GRADE OF STEEL</text>
<text x="395.5" y="54.6">- Fe500</text>
<text x="147.4" y="62.8">N15</text>
<text x="263.3" y="61.1">200</text>
<text x="270.1" y="61.1">200</text>
<text x="282.2" y="64.3">LEDGE</text>
<text x="349.6" y="62.3">STRIPPING STRENGTH</text>
<text x="395.5" y="62.3">- M20</text>
<text x="105.3" y="67.6">100 T8@200mm C/C 100</text>
<text x="147.4" y="70.8">N12</text>
<text x="265.8" y="69.1">100</text>
<text x="271.8" y="69.1">100</text>
<text x="346.7" y="69.9">COVER</text>
<text x="261.5" y="77.1">420</text>
<text x="268.9" y="77.1">200</text>
<text x="282.2" y="72.3">N1/N15</text>
<text x="351.8" y="76.8">WALL</text>
<text x="397.8" y="76.8">- 30mm</text>
<text x="282.2" y="80.3">N12</text>
<text x="351.8" y="83.5">CORBEL</text>
<text x="397.8" y="83.5">- 25mm</text>
<text x="58.6" y="86.9" transform="rotate(-90 58.6 86.9)">N2/N3</text>
<text x="82.7" y="86.9" transform="rotate(-90 82.7 86.9)">SHEAR KEY</text>
<text x="90.7" y="86.9" transform="rotate(-90 90.7 86.9)">N11</text>
<text x="232.1" y="86.9" transform="rotate(-90 232.1 86.9)">N2</text>
<text x="63.4" y="93.4" transform="rotate(-90 63.4 93.4)">670</text>
<text x="71.4" y="93.4" transform="rotate(-90 71.4 93.4)">670</text>
<text x="244.8" y="93.4" transform="rotate(-90 244.8 93.4)">670</text>
<text x="349.6" y="91.6">ALL DIMENSIONS ARE IN MM</text>
<text x="47.4" y="100.5" transform="rotate(-90 47.4 100.5)">390</text>
<text x="79.4" y="98.7" transform="rotate(-90 79.4 98.7)">200</text>
<text x="87.4" y="99.5" transform="rotate(-90 87.4 99.5)">100</text>
<text x="95.4" y="98.6" transform="rotate(-90 95.4 98.6)">74</text>
<text x="152.4" y="98.4" transform="rotate(-90 152.4 98.4)">40</text>
<text x="236.8" y="100.7" transform="rotate(-90 236.8 100.7)">390</text>
<text x="252.8" y="98.6" transform="rotate(-90 252.8 98.6)">74</text>
<text x="55.4" y="106.9" transform="rotate(-90 55.4 106.9)">950</text>
<text x="71.4" y="108" transform="rotate(-90 71.4 108)">1000</text>
<text x="79.4" y="105.9" transform="rotate(-90 79.4 105.9)">423</text>
<text x="161.5" y="102">ROOF</text>
<text x="161.5" y="106">LEVEL</text>
<text x="228.8" y="106.9" transform="rotate(-90 228.8 106.9)">950</text>
<text x="236.8" y="108" transform="rotate(-90 236.8 108)">250</text>
<text x="244.8" y="108" transform="rotate(-90 244.8 108)">1000</text>
<text x="346.7" y="102.5">LEGENDS:</text>
<text x="47.4" y="108.8" transform="rotate(-90 47.4 108.8)">250</text>
<text x="349.6" y="110.8">ERECTION MARK</text>
<text x="384.3" y="110.8">-</text>
<text x="79.4" y="114.4" transform="rotate(-90 79.4 114.4)">600</text>
<text x="349.6" y="119.1">MOULD FACE</text>
<text x="384.2" y="119.1">-</text>
<text x="399.1" y="119.7">MF</text>
<text x="79.4" y="124.4" transform="rotate(-90 79.4 124.4)">600</text>
<text x="39.4" y="133.1" transform="rotate(-90 39.4 133.1)">4010</text>
<text x="55.4" y="137.9" transform="rotate(-90 55.4 137.9)">2650</text>
<text x="79.4" y="134.4" transform="rotate(-90 79.4 134.4)">600</text>
<text x="152.4" y="134" transform="rotate(-90 152.4 134)">4000</text>
<text x="220.2" y="133.1" transform="rotate(-90 220.2 133.1)">4010</text>
<text x="228.8" y="137.9" transform="rotate(-90 228.8 137.9)">2650</text>
<text x="79.4" y="144.4" transform="rotate(-90 79.4 144.4)">600</text>
<text x="31.4" y="150.1" transform="rotate(-90 31.4 150.1)">6027</text>
<text x="79.4" y="154.4" transform="rotate(-90 79.4 154.4)">600</text>
<text x="346.8" y="160.9">CONTRACTOR -:</text>
<text x="39.4" y="165.2" transform="rotate(-90 39.4 165.2)">20</text>
<text x="45" y="167.1" transform="rotate(-90 45 167.1)">10</text>
<text x="45" y="162.7" transform="rotate(-90 45 162.7)">10</text>
<text x="79.4" y="164.4" transform="rotate(-90 79.4 164.4)">600</text>
<text x="220.2" y="165.2" transform="rotate(-90 220.2 165.2)">20</text>
<text x="225.7" y="167.1" transform="rotate(-90 225.7 167.1)">10</text>
<text x="225.7" y="162.1" transform="rotate(-90 225.7 162.1)">10</text>
<text x="359.3" y="167.3">VME Precast Products</text>
<text x="158.7" y="169.9">MEZANNINE</text>
<text x="158.7" y="173.8">LEVEL</text>
<text x="23.4" y="175.8" transform="rotate(-90 23.4 175.8)">9095</text>
<text x="55.4" y="175.5" transform="rotate(-90 55.4 175.5)">1895</text>
<text x="63.4" y="175.5" transform="rotate(-90 63.4 175.5)">9065</text>
<text x="79.4" y="174.4" transform="rotate(-90 79.4 174.4)">600</text>
<text x="212.2" y="175.8" transform="rotate(-90 212.2 175.8)">9095</text>
<text x="228.8" y="175.5" transform="rotate(-90 228.8 175.5)">1895</text>
<text x="276.6" y="174">MF</text>
<text x="79.4" y="184.4" transform="rotate(-90 79.4 184.4)">600</text>
<text x="87.4" y="184.8" transform="rotate(-90 87.4 184.8)">T8@200mm C/C</text>
<text x="346.8" y="190.7">STRUCTURAL CONSULTANT -:</text>
<text x="79.4" y="194.4" transform="rotate(-90 79.4 194.4)">600</text>
<text x="357.7" y="197.1">ES STRUCTURAL CONSULTANT</text>
<text x="31.4" y="207.5" transform="rotate(-90 31.4 207.5)">965</text>
<text x="39.4" y="209.5" transform="rotate(-90 39.4 209.5)">5045</text>
<text x="79.4" y="204.4" transform="rotate(-90 79.4 204.4)">600</text>
<text x="152.4" y="209.4" transform="rotate(-90 152.4 209.4)">5055</text>
<text x="220.2" y="209.5" transform="rotate(-90 220.2 209.5)">5045</text>
<text x="31.4" y="215" transform="rotate(-90 31.4 215)">49</text>
<text x="55.4" y="213.6" transform="rotate(-90 55.4 213.6)">2650</text>
<text x="79.4" y="214.4" transform="rotate(-90 79.4 214.4)">600</text>
<text x="228.8" y="213.6" transform="rotate(-90 228.8 213.6)">2650</text>
<text x="79.4" y="224.4" transform="rotate(-90 79.4 224.4)">600</text>
<text x="95.4" y="232.4" transform="rotate(-90 95.4 232.4)">150</text>
<text x="252.8" y="232.4" transform="rotate(-90 252.8 232.4)">150</text>
<text x="31.4" y="234.4" transform="rotate(-90 31.4 234.4)">2055</text>
<text x="79.4" y="234.4" transform="rotate(-90 79.4 234.4)">600</text>
<text x="55.4" y="242.7" transform="rotate(-90 55.4 242.7)">950</text>
<text x="79.4" y="243" transform="rotate(-90 79.4 243)">423</text>
<text x="95.4" y="242.9" transform="rotate(-90 95.4 242.9)">1000</text>
<text x="228.8" y="242.7" transform="rotate(-90 228.8 242.7)">950</text>
<text x="252.8" y="242.9" transform="rotate(-90 252.8 242.9)">1000</text>
<text x="63.4" y="249.4" transform="rotate(-90 63.4 249.4)">30</text>
<text x="79.4" y="250.5" transform="rotate(-90 79.4 250.5)">250</text>
<text x="87.4" y="249.5" transform="rotate(-90 87.4 249.5)">100</text>
<text x="103.4" y="249.5" transform="rotate(-90 103.4 249.5)">25</text>
<text x="152.4" y="251.6" transform="rotate(-90 152.4 251.6)">145</text>
<text x="260.8" y="249.5" transform="rotate(-90 260.8 249.5)">25</text>
<text x="164.2" y="254.6">EGL</text>
<text x="264.3" y="256.7">100</text>
<text x="272.5" y="256.7">100</text>
<text x="346" y="254.5">DRAWING TITLE</text>
<text x="374.6" y="254.5">-:</text>
<text x="282.2" y="260">N4/SHEAR KEY</text>
<text x="108.5" y="264.5">150</text>
<text x="115" y="264.5">370</text>
<text x="121.7" y="264.5">600</text>
<text x="129.8" y="264.5">370</text>
<text x="136.1" y="264.5">150</text>
<text x="147.4" y="267.7">N4/SHEARKEY</text>
<text x="404.6" y="288.4">GF</text>
</g>
<g font-size="3.4">
<text x="162.8" y="94.5">8000</text>
<text x="163.8" y="161.2">4000</text>
<text x="162.4" y="247.9">-1200</text>
<text x="405.1" y="276.9">A3</text>
</g>
<g font-size="3.2">
<text x="348.5" y="260.9">PW-GF-16-MOULD DRAWING</text>
<text x="405.5" y="282.4">1</text>
</g>
<g font-size="3">
<text x="359.3" y="172.9">Arihant Esta, 2g2, 2</text>
<text x="388.8" y="172.9">floor,</text>
<text x="359.3" y="176.2">No.370, Church Road, Mogappair East,</text>
<text x="359.3" y="179.5">Chennai-600037.</text>
<text x="359.3" y="182.8">Tel:+91- 98400 - 41400 / 90802 - 22066</text>
<text x="357.7" y="201.1">B167, 12th cross street, Jawahar Nagar,</text>
<text x="357.7" y="204.4">Palayamkottai, Tirunelveli-627007</text>
<text x="357.7" y="207.8">Cell No: +91 9865803764</text>
<text x="345.1" y="270.9">JOB NO. :</text>
<text x="360.7" y="271.1">ESP24075</text>
<text x="384.8" y="271.4">DRAWN BY:-</text>
<text x="404.8" y="271.4">AR</text>
<text x="345.1" y="276.8">ELEMENT NO. :</text>
<text x="367.7" y="276.8">PW-GF-16</text>
<text x="384.8" y="276.8">SHEET SIZE:-</text>
<text x="345.1" y="282.4">DWG. NO. :</text>
<text x="345.1" y="287.7">SCALE :</text>
<text x="359.7" y="287.7">1 : 60</text>
<text x="361.9" y="282.4">PW-GF-16(M1)</text>
<text x="384.8" y="282.4">REV.NO:-</text>
<text x="384.8" y="288">LEVEL. :</text>
</g>
<g font-size="2.8">
<text x="131.4" y="78.7">1</text>
<text x="145.3" y="91.3">3</text>
<text x="145.3" y="232">2</text>
<text x="116.1" y="281.3">1 : 60</text>
<text x="263.6" y="281.3">1 : 60</text>
</g>
<g font-size="2.5">
<text x="347.4" y="232">1</text>
<text x="353.6" y="232">26-05-25</text>
<text x="372" y="232">FOR APPROVAL</text>
<text x="345.9" y="238.6">Rev</text>
<text x="347.4" y="235.3">0</text>
<text x="353.6" y="235.3">08-05-25</text>
<text x="355.9" y="238.6">Date</text>
<text x="372" y="235.3">FOR APPROVAL</text>
<text x="375.3" y="238.6">Description</text>
<text x="398.2" y="238.6">Chkd</text>
<text x="406" y="238.6">Appd.</text>
<text x="366" y="245.4">REVISION SCHEDULE</text>
</g>
<g font-size="2.1">
<text x="399.5" y="232">PK</text>
<text x="407" y="232">PRC</text>
<text x="399.5" y="235.2">PK</text>
<text x="407" y="235.2">PRC</text>
</g>
<text font-size="2" x="385.7" y="172">nd</text>
</svg>
